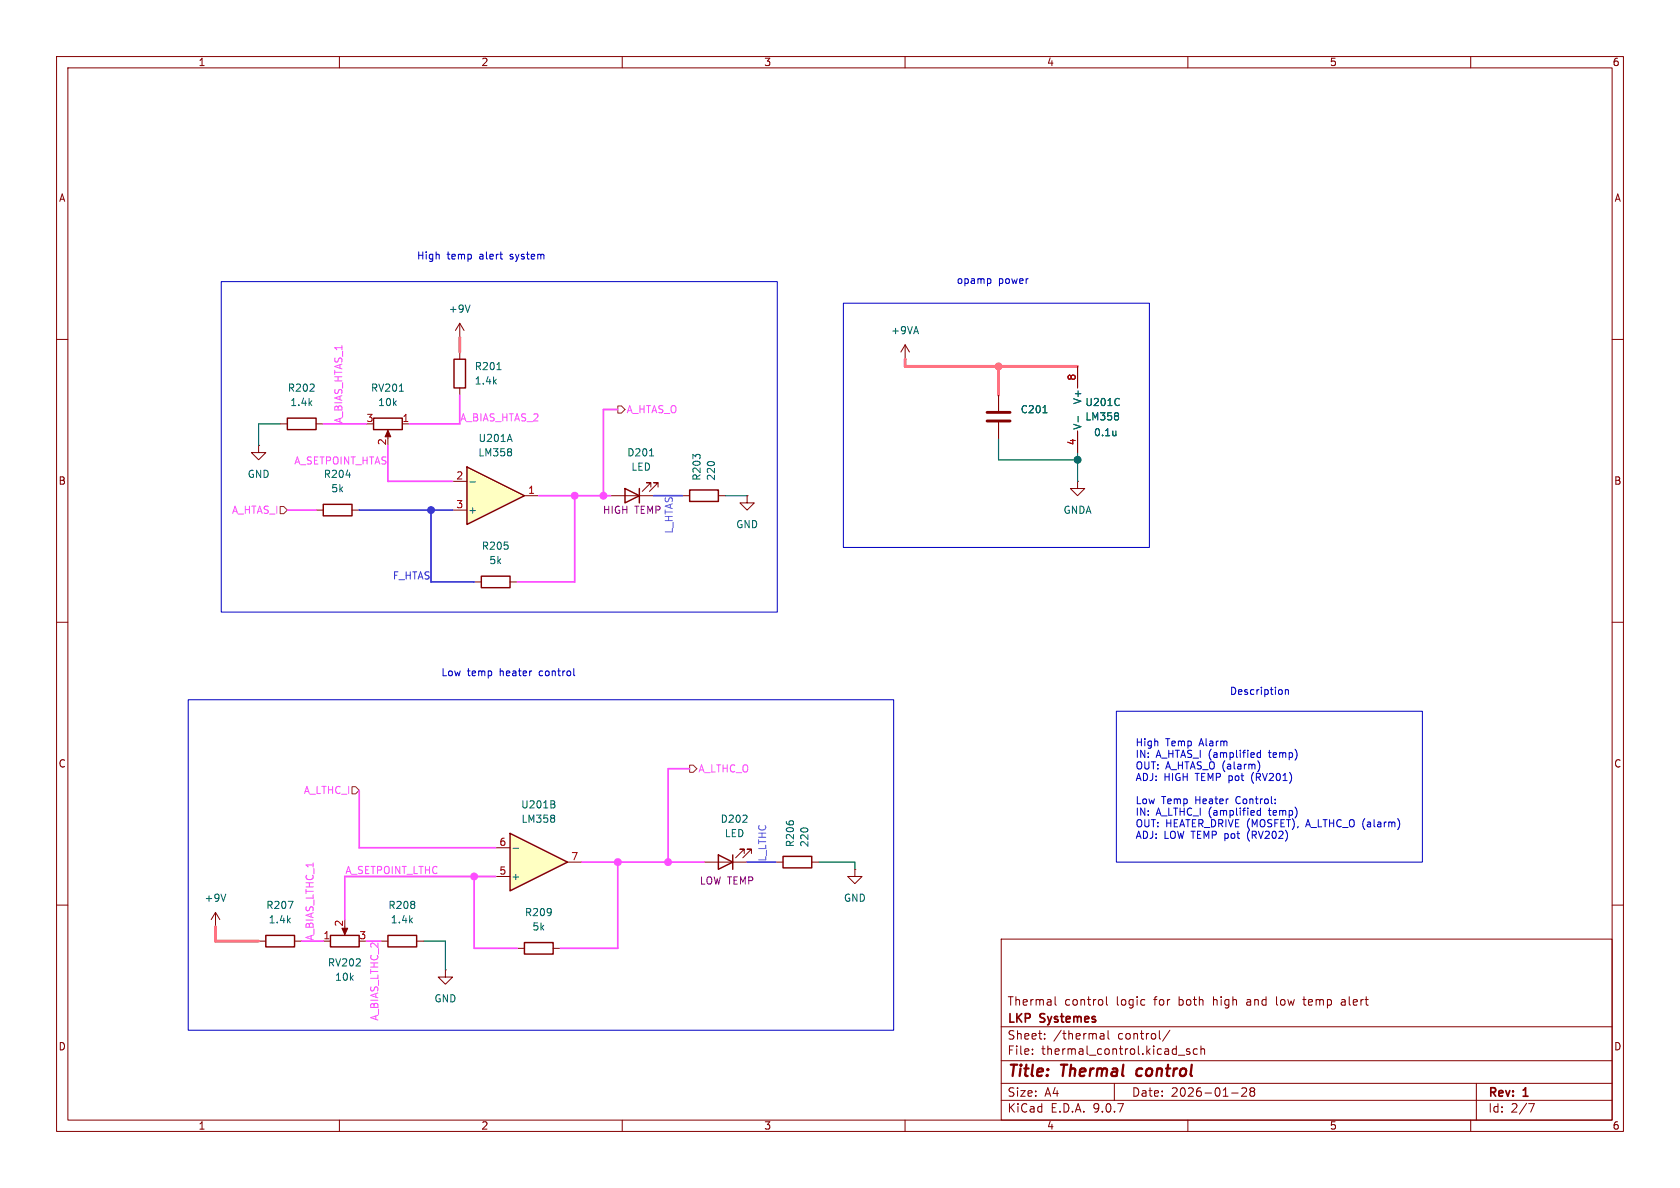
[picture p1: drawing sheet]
<svg xmlns="http://www.w3.org/2000/svg" width="297mm" height="210mm" viewBox="0 0 297 210" stroke-linecap="round" stroke-linejoin="round" font-family="sans-serif">
<g fill="none" stroke="#840000" stroke-width=".18">
<path d="M10 10h277v190h-277zM12 12h273v186h-273zM60 10v2M110 10v2M160 10v2M210 10v2M260 10v2M81.3 59.7h.1M81.3 57.2l-.8 1.2M81.3 57.2l.7 1.2M81.3 57.2v2.5M10 60h2"/>
<path d="M45.7 78.7v1.3h1.3l-1.3 1.3-1.3-1.3h1.3M45.7 78.7h.1M49.5 74.9h1.3M55.9 74.9h1.2M68.6 76.5v1M71.1 74.9h1.3M81.3 62.2v1.3M81.3 68.6v1.3M190.5 64.8v3.8M190.5 76.2v3.8M285 60h2M107.9 87.6h7.7"/>
<path d="M115.1 86.1v-.8h-.8h.8l-1.6 1.6M116.3 86.1v-.8h-.7h.7l-1.5 1.6M120.6 87.6h1.3M127 87.6h1.3M10 110h2M83.8 102.9h1.3M90.2 102.9h1.2M285 110h2M137.2 152.4h1.2M143.5 152.4h1.3M10 160h2M177 166h108v32h-108z"/>
<path d="M186.5 176.2v1.3l.2 .2M195.6 176.2v1.3l.2 .2M202.2 176.7l.2 .1M202.4 177.6l-.2 .1M225.7 176.2v1.4M230.3 176.7h.6M230.5 176.2v1.3l.2 .2M237.6 176.7l-.4 .1M237.7 177.1h-.4a.29 .29 0 0 0-.2 .3 .29 .29 0 0 0 .2 .3h.4M285 160h2M60 198v2M110 198v2"/>
<path d="M160 198v2M177 194.5h108M177 191.5h108M177 187.5h108M177 181.5h108M182.5 186.3v.1M182.5 185.5v.1M184.7 183.6v.1M184.7 182.8v.1M194.5 182.8h.6l.1 .9M195.2 183.1h-.5a.29 .29 0 0 0-.2 .3 .29 .29 0 0 0 .2 .3l.5-.1M195.9 182.2v1.3l.2 .2"/>
<path d="M197 191.5v3M206.8 182.1l-1.3 2M208.3 186.5h1.2M210 198v2M210.3 185.5l-.3-.1-.3 .2 .1 .2 .5 .2v.3h-.6M211.7 185.5l-.5-.1-.2 .3v.4l.1 .2h.6M212.3 185.5l.2-.1 .4 .1 .1 .9M212.3 184.9v1.5M217.7 193.2h1.2M219.5 192.4l.6-.1 .2 .1 .1 .3-.9 1.1h.9M221.2 192.9l-.2-.2 .2-.4 .5 .1 .1 .2-.3 .3M221.2 192.9l-.2 .3v.5l.2 .1 .5-.1 .1-.2-.1-.4-.2-.2"/>
<path d="M221.2 192.9h.3M260 198v2M261 191.5v6.5M270.2 195.1h1l-.6 1.5"/>
</g>
<path d="M201.1 189.1l-.2 .7 .3 .4" fill="none" stroke="#840000" stroke-width=".4"/>
<path d="M50.8 73.9h5.1v2h-5.1zM66 73.9h5.1v2h-5.1zM80.3 63.5h2v5.1h-2zM110.5 86.4l2.5 1.2-2.5 1.3zM113 86.4v2.5M121.9 86.6h5.1v2h-5.1zM85.1 101.9h5.1v2h-5.1zM138.4 151.4h5.1v2h-5.1z" fill="none" stroke="#840000" stroke-width=".25"/>
<path d="M83.1 53.9l-.4 1.3M70.6 69.2h.7M87.9 65.3h.7M190.6 73.6v1M197.7 73.1v.3M197.7 73.6v.5M197.8 70.5l.1 .1M197.9 71.6h-.1M114.8 80.6h.8" fill="none" stroke="#006464" stroke-width=".18"/>
<path d="M68.6 76.1l.5 1.1h-1z" fill="#840000" stroke="#840000" stroke-width=".18"/>
<path d="M82.5 82.6l10.2 5-10.2 5.1z" fill="#ffffc2"/>
<path d="M57.1 89.2h5.1v2h-5.1zM82.5 82.6l10.2 5-10.2 5.1zM127 151.1l2.5 1.3-2.5 1.3zM129.5 151.1v2.6M92.7 166.6h5.1v2.1h-5.1z" fill="none" stroke="#840000" stroke-width=".25"/>
<g fill="none" stroke="#840000" stroke-width=".18">
<path d="M176.5 69.9v2.7M176.5 74.7v2.8M55.9 90.2h1.2M62.2 90.2h1.3M80 85.1h2.5M80 90.2h2.5M92.7 87.6h2.5M132.1 87.6v1.3h1.2l-1.2 1.3-1.3-1.3h1.3M132.1 87.6h.1M190.5 85.1v1.3h1.3l-1.3 1.2-1.3-1.2h1.3M190.5 85.1h.1M124.5 152.4h7.6"/>
<path d="M131.6 150.9v-.8h-.8h.8l-1.6 1.5M132.8 150.9v-.8h-.7h.7l-1.5 1.5M78.7 171.5v1.2h1.3l-1.3 1.3-1.2-1.3h1.2M78.7 171.5h.1M91.4 167.6h1.3M97.8 167.6h1.3"/>
</g>
<path d="M90.1 76.8l.4 1.2M90.4 79.4v.3M90.4 80v.5M184.4 73h.7M197.3 76.2v.8M197.3 76.9l-.1 .1M61.2 84h.8M83.1 85.2h.9" fill="none" stroke="#006464" stroke-width=".18"/>
<path d="M174.5 74.4h4.1M174.5 72.9h4.1" fill="none" stroke="#840000" stroke-width=".51"/>
<path d="M90.2 147.3l10.1 5.1-10.1 5.1z" fill="#ffffc2"/>
<path d="M90.2 147.3l10.1 5.1-10.1 5.1zM47 165.4h5.1v2h-5.1zM58.4 165.4h5.1v2h-5.1zM68.6 165.4h5.1v2h-5.1z" fill="none" stroke="#840000" stroke-width=".25"/>
<g fill="none" stroke="#840000" stroke-width=".18">
<path d="M160 63.5h.1M160 61l-.7 1.2M160 61l.8 1.2M160 61v2.5M176.5 69.9v2.7M176.5 74.7v2.8M190.5 64.8v3.8M190.5 76.2v3.8M87.6 149.9h2.6M87.6 154.9h2.6M100.3 152.4h2.6M151.1 153.7v1.2h1.3l-1.3 1.3-1.2-1.3h1.2"/>
<path d="M151.1 153.7h.1M38.1 163.8h.1M38.1 161.3l-.8 1.3M38.1 161.3l.8 1.3M38.1 161.3v2.5M45.7 166.4h1.3M52.1 166.4h1.2M57.1 166.4h1.3M61 163.8v1M67.3 166.4h1.3M73.7 166.4h1.2"/>
</g>
<g fill="none" stroke="#006464" stroke-width=".18">
<path d="M184.4 73h.7M190.6 73.6v1M197.3 76.2v.8M197.3 76.9l-.1 .1M197.7 73.1v.3M197.7 73.6v.5M197.8 70.5l.1 .1M197.9 71.6h-.1M39.9 158.1l-.4 1.2M51 159.3h.8l-.5 1.3M90.7 150h1M97.8 142.2l.3 .2v.3l-.2 .1"/>
<path d="M97.9 141.6l.2 .2-.2 .3M98 144.2v.3M98 144.8v.4"/>
</g>
<path d="M60.5 164.1h1l-.5 1.1z" fill="#840000" stroke="#840000" stroke-width=".18"/>
<path d="M109.2 71.8h.7l.6 .6-.6 .6h-.7zM49.5 89.5h.7l.6 .7-.6 .6h-.7zM62.2 139.1h.7l.6 .6-.6 .6h-.7zM121.9 135.3h.7l.6 .6-.6 .6h-.7z" fill="none" stroke="#725600" stroke-width=".18"/>
<g fill="none" stroke="#fd4dff" stroke-width=".3">
<path d="M57.1 74.9h7.7M68.6 78.7v6.4h11.4M81.3 69.9v5h-8.9M109.2 72.4h-2.5v15.2M50.8 90.2h5.1M95.2 87.6h12.7M101.6 87.6v15.3h-10.2M63.5 139.7v10.2h24.1M121.9 135.9h-3.8v16.5M83.8 154.9v12.7h7.6M87.6 154.9h-26.6v7.7M102.9 152.4h21.6"/>
<path d="M109.2 152.4v15.2h-10.1M53.3 166.4h3.8M64.8 166.4h2.5"/>
</g>
<path d="M81.3 59.7v2.5M38.1 163.8v2.6h7.6" fill="none" stroke="#ff6866" stroke-width=".51"/>
<path d="M49.5 74.9h-3.8v3.8M176.5 77.5v3.8h14M128.3 87.6h3.8M190.5 80v5.1M144.8 152.4h6.3v1.3M74.9 166.4h3.8v5.1" fill="none" stroke="#009600" stroke-width=".2"/>
<path d="M115.6 87.6h5M132.1 152.4h5.1" fill="none" stroke="#5f4aff" stroke-width=".3"/>
<path d="M160 63.5v1.3h30.5M176.5 64.8v5.1" fill="none" stroke="#ff6283" stroke-width=".51"/>
<path d="M63.5 90.2h16.5M76.2 90.2v12.7h7.6" fill="none" stroke="#0a52ff" stroke-width=".3"/>
<g fill="none" stroke="#0000c2" stroke-width=".18">
<path d="M39.1 49.8h98.3v58.4h-98.3zM149.1 53.6h54.1v43.2h-54.1zM174.9 49.3l.3 .2v.4l-.3 .2M101.4 118.2v1.1l.2 .2M33.3 123.7h124.7v58.4h-124.7zM197.4 125.7h54.1v26.7h-54.1zM222.4 134.5a1.47 1.47 0 0 1 0 1.9M222.8 132.6v1.3M222.8 133.1l-.3-.1-.3 .3 .2 .5h.4M226.6 122v.6M227.2 121.9v.9M227.2 122l.2-.1 .3 .1 .1 .8"/>
<path d="M222.8 142.8v1.3M222.8 143.3h-.3l-.3 .2 .2 .6h.4M225.4 142v.1M225.4 141.3v.1M247.4 145.3v.8"/>
</g>
<circle cx="190.5" cy="81.3" r=".61" fill="#009600" stroke="#009600" stroke-width=".18"/>
<g fill="#fd4dff" stroke="#fd4dff" stroke-width=".18">
<circle cx="106.7" cy="87.6" r=".61"/>
<circle cx="101.6" cy="87.6" r=".61"/>
<circle cx="83.8" cy="154.9" r=".61"/>
<circle cx="118.1" cy="152.4" r=".61"/>
<circle cx="109.2" cy="152.4" r=".61"/>
</g>
<circle cx="176.5" cy="64.8" r=".61" fill="#ff6283" stroke="#ff6283" stroke-width=".18"/>
<circle cx="76.2" cy="90.2" r=".61" fill="#0a52ff" stroke="#0a52ff" stroke-width=".18"/>
<g font-size="2.8" fill="#840000">
<text x="178" y="190.9">Title:</text>
<text x="187.7" y="190.9">Thermal</text>
<text x="201.8" y="190.9">control</text>
</g>
<g font-size="2.1" fill="#840000">
<text x="178" y="178">Thermal</text>
<text x="188.2" y="178">control</text>
<text x="197.4" y="178">logic</text>
<text x="204.2" y="178">for</text>
<text x="208.6" y="178">both</text>
<text x="214.9" y="178">high</text>
<text x="220.9" y="178">and</text>
<text x="226.3" y="178">low</text>
<text x="231.3" y="178">temp</text>
<text x="238.1" y="178">alert</text>
<text x="178" y="184">Sheet:</text>
<text x="178" y="181.2">LKP</text>
<text x="184" y="181.2">Systemes</text>
<text x="186.2" y="184">/thermal</text>
<text x="197.7" y="184">control/</text>
<text x="178" y="186.7">File:</text>
<text x="184.1" y="186.7">thermal_control.kicad_sch</text>
<text x="178" y="196.9">KiCad</text>
<text x="178" y="194.1">Size:</text>
<text x="184.7" y="194.1">A4</text>
<text x="185.7" y="196.9">E.D.A.</text>
<text x="193.3" y="196.9">9.0.7</text>
<text x="200" y="194.1">Date:</text>
<text x="207" y="194.1">2026-01-28</text>
<text x="263" y="194.3">Rev:</text>
<text x="263" y="196.9">Id:</text>
<text x="267.1" y="196.9">2/7</text>
<text x="269.4" y="194.3">1</text>
</g>
<g font-size="1.8" fill="#840000">
<text x="35" y="11.9">1</text>
<text x="85" y="11.9">2</text>
<text x="135" y="11.9">3</text>
<text x="185" y="11.9">4</text>
<text x="235" y="11.9">5</text>
<text x="285" y="11.9">6</text>
<text x="10.3" y="35.9">A</text>
<text x="285.3" y="35.9">A</text>
<text x="10.3" y="85.9">B</text>
<text x="285.3" y="85.9">B</text>
<text x="10.3" y="135.9">C</text>
<text x="285.3" y="135.9">C</text>
<text x="10.3" y="185.9">D</text>
<text x="285.3" y="185.9">D</text>
<text x="35" y="199.9">1</text>
<text x="85" y="199.9">2</text>
<text x="135" y="199.9">3</text>
<text x="185" y="199.9">4</text>
<text x="235" y="199.9">5</text>
<text x="285" y="199.9">6</text>
</g>
<g font-size="1.8" fill="#0000c2">
<text x="73.6" y="46.1">High</text>
<text x="79" y="46.1">temp</text>
<text x="84.9" y="46.1">alert</text>
<text x="90.4" y="46.1">system</text>
<text x="169" y="50.4">opamp</text>
<text x="176.5" y="50.4">power</text>
<text x="77.9" y="119.7">Low</text>
<text x="82.6" y="119.7">temp</text>
<text x="88.4" y="119.7">heater</text>
<text x="95.6" y="119.7">control</text>
<text x="217.3" y="123">Description</text>
<text x="200.7" y="132.1">High</text>
<text x="200.7" y="134.2">IN:</text>
<text x="200.7" y="136.2">OUT: A_HTAS_O (alarm)</text>
<text x="204.4" y="134.2">A_HTAS_I (amplified</text>
<text x="206.1" y="132.1">Temp</text>
<text x="212.1" y="132.1">Alarm</text>
<text x="224.6" y="134.2">temp)</text>
<text x="200.7" y="138.3">ADJ:</text>
<text x="200.7" y="142.4">Low</text>
<text x="205.3" y="142.4">Temp</text>
<text x="205.8" y="138.3">HIGH</text>
<text x="211.4" y="142.4">Heater</text>
<text x="211.5" y="138.3">TEMP pot</text>
<text x="218.7" y="142.4">Control:</text>
<text x="221.7" y="138.3">(RV201)</text>
<text x="200.7" y="144.4">IN:</text>
<text x="200.7" y="146.4">OUT: HEATER_DRIVE (MOSFET),</text>
<text x="200.7" y="148.5">ADJ:</text>
<text x="204.4" y="144.4">A_LTHC_I (amplified</text>
<text x="205.8" y="148.5">LOW TEMP pot</text>
<text x="220.9" y="148.5">(RV202)</text>
<text x="224.6" y="144.4">temp)</text>
<text x="231.2" y="146.4">A_LTHC_O (alarm)</text>
</g>
<g font-size="1.8" fill="#006464">
<text x="79.2" y="55.5">+9V</text>
<text x="157.4" y="59.3">+9VA</text>
<text x="83.8" y="65.6">R201</text>
<text x="50.8" y="69.4">R202</text>
<text x="51.2" y="72">1.4k</text>
<text x="65.5" y="69.4">RV201</text>
<text x="66.8" y="72">10k</text>
<text x="83.8" y="68.2">1.4k</text>
<text x="191.4" y="71.6" transform="rotate(-90 191.4 71.6)">V+</text>
<text x="191.8" y="72">U201C</text>
<text x="180.3" y="73.3">C201</text>
<text x="191.4" y="76.1" transform="rotate(-90 191.4 76.1)">V-</text>
<text x="191.8" y="74.5">LM358</text>
<text x="193.3" y="77.3">0.1u</text>
<text x="84.5" y="80.9">LM358</text>
<text x="84.5" y="78.3">U201A</text>
<text x="110.8" y="80.9">D201</text>
<text x="111.5" y="83.4">LED</text>
<text x="43.7" y="84.7">GND</text>
<text x="57.1" y="84.7">R204</text>
<text x="58.5" y="87.2">5k</text>
<text x="124.1" y="85.1" transform="rotate(-90 124.1 85.1)">R203</text>
<text x="126.6" y="85.1" transform="rotate(-90 126.6 85.1)">220</text>
<text x="82.7" y="91">+</text>
<text x="130" y="93.6">GND</text>
<text x="187.9" y="91">GNDA</text>
<text x="85.1" y="97.4">R205</text>
<text x="86.4" y="99.9">5k</text>
<text x="92" y="143.1">U201B</text>
<text x="92.1" y="145.6">LM358</text>
<text x="127.3" y="145.6">D202</text>
<text x="128" y="148.2">LED</text>
<text x="140.6" y="149.9" transform="rotate(-90 140.6 149.9)">R206</text>
<text x="143.1" y="149.9" transform="rotate(-90 143.1 149.9)">220</text>
<text x="90.3" y="155.8">+</text>
<text x="36.1" y="159.6">+9V</text>
<text x="47" y="160.9">R207</text>
<text x="68.6" y="160.9">R208</text>
<text x="149.1" y="159.6">GND</text>
<text x="47.4" y="163.4">1.4k</text>
<text x="69" y="163.4">1.4k</text>
<text x="92.7" y="162.2">R209</text>
<text x="94" y="164.7">5k</text>
<text x="57.9" y="171">RV202</text>
<text x="59.1" y="173.6">10k</text>
<text x="76.7" y="177.4">GND</text>
</g>
<g font-size="1.8" fill="#a90000">
<text x="190.2" y="67.4" transform="rotate(-90 190.2 67.4)">8</text>
<text x="64.7" y="74.7">3</text>
<text x="71" y="74.7">1</text>
<text x="68.3" y="78.8" transform="rotate(-90 68.3 78.8)">2</text>
<text x="190.2" y="78.8" transform="rotate(-90 190.2 78.8)">4</text>
<text x="80.6" y="84.8">2</text>
<text x="80.6" y="89.9">3</text>
<text x="93.3" y="87.4">1</text>
<text x="88.2" y="149.6">6</text>
<text x="88.2" y="154.7">5</text>
<text x="100.9" y="152.1">7</text>
<text x="57.1" y="166.1">1</text>
<text x="60.7" y="163.9" transform="rotate(-90 60.7 163.9)">2</text>
<text x="63.4" y="166.1">3</text>
</g>
<g font-size="1.8" fill="#fd4dff">
<text x="60.6" y="74.9" transform="rotate(-90 60.6 74.9)">A_BIAS_HTAS_1</text>
<text x="81.3" y="74.6">A_BIAS_HTAS_2</text>
<text x="110.7" y="73.3">A_HTAS_O</text>
<text x="51.9" y="82.2">A_SETPOINT_HTAS</text>
<text x="40.9" y="91">A_HTAS_I</text>
<text x="123.4" y="136.8">A_LTHC_O</text>
<text x="53.6" y="140.6">A_LTHC_I</text>
<text x="61" y="154.6">A_SETPOINT_LTHC</text>
<text x="55.5" y="166.4" transform="rotate(-90 55.5 166.4)">A_BIAS_LTHC_1</text>
<text x="67" y="180.5" transform="rotate(-90 67 180.5)">A_BIAS_LTHC_2</text>
</g>
<g font-size="1.8" fill="#840084">
<text x="106.5" y="91">HIGH</text>
<text x="123.6" y="156.6">LOW TEMP</text>
</g>
<g font-size="1.8" fill="#5f4aff">
<text x="112.2" y="91">TEMP</text>
<text x="119" y="94.4" transform="rotate(-90 119 94.4)">L_HTAS</text>
<text x="135.5" y="152.4" transform="rotate(-90 135.5 152.4)">L_LTHC</text>
</g>
<text font-size="1.8" fill="#0a52ff" x="69.3" y="102.5">F_HTAS</text>
</svg>
